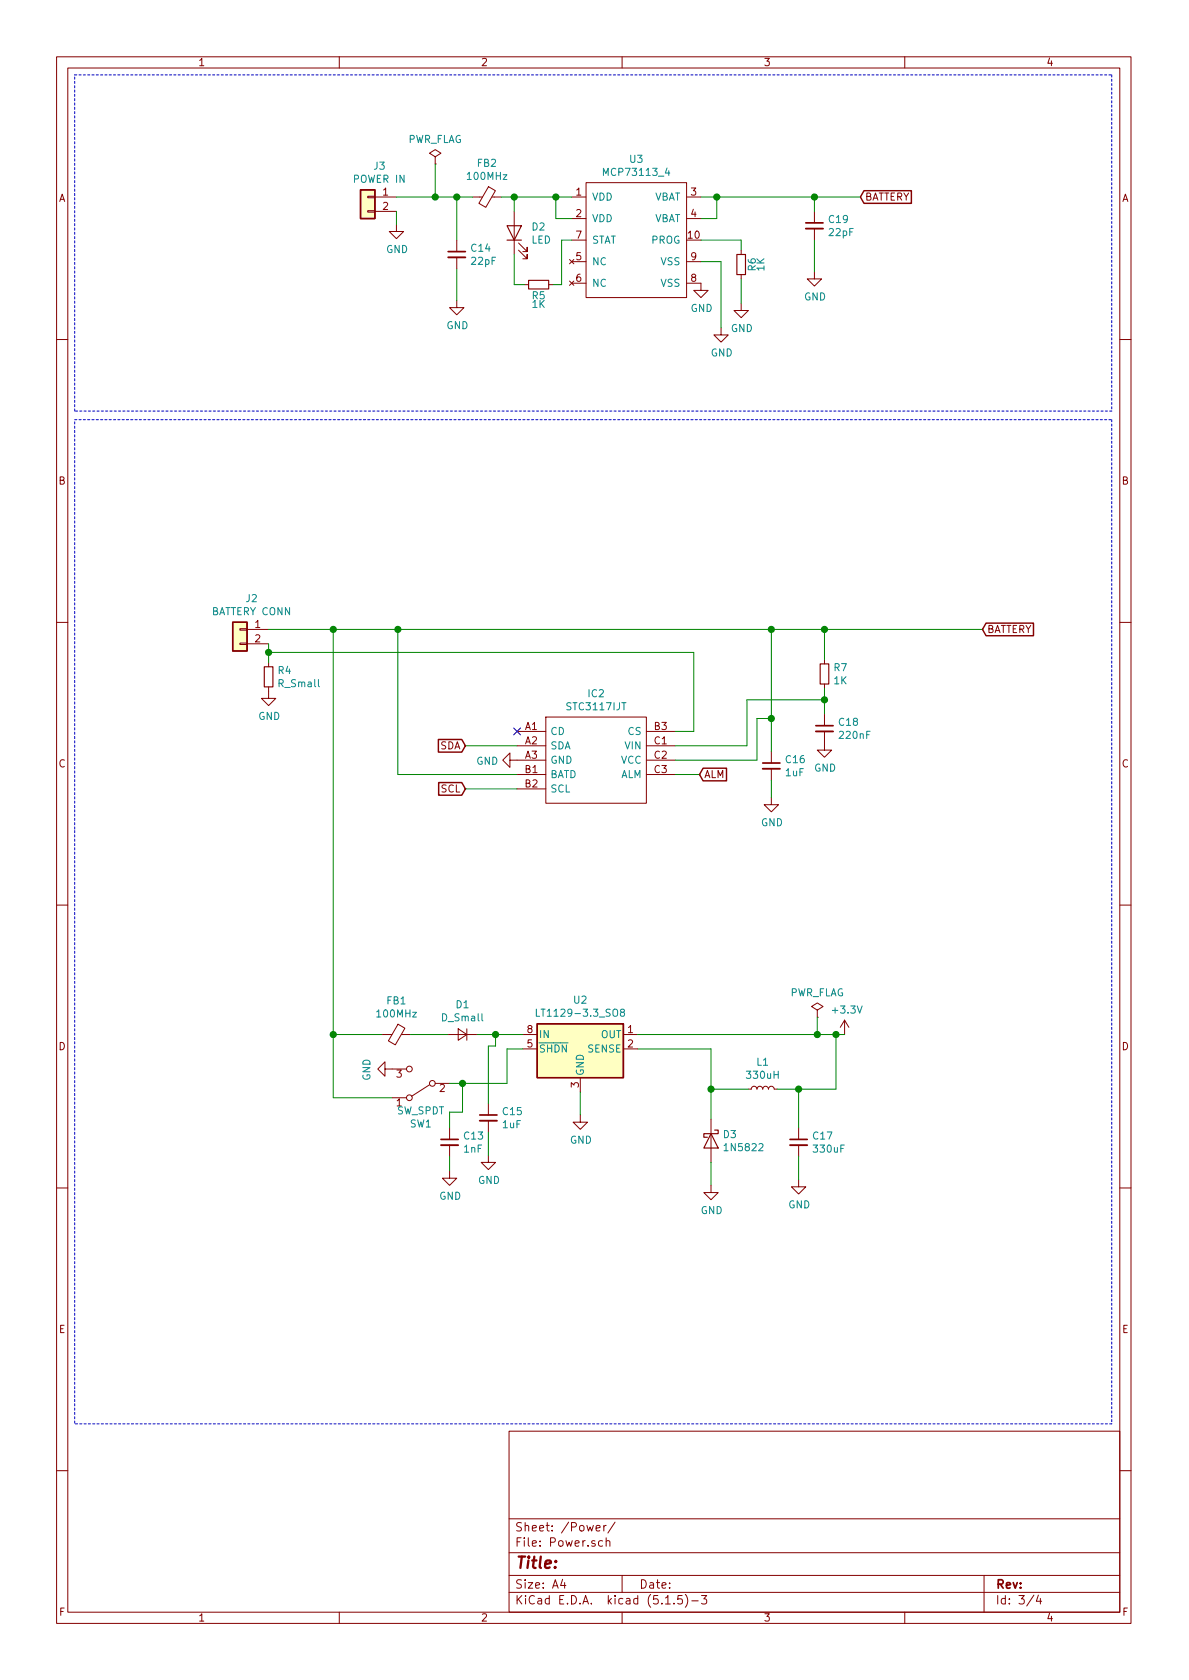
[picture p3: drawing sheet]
<svg xmlns="http://www.w3.org/2000/svg" width="210mm" height="297mm" viewBox="0 0 210 297" stroke-linecap="round" stroke-linejoin="round" font-family="sans-serif">
<g fill="none" stroke="#840000" stroke-width=".18">
<path d="M10 10h190v277h-190zM12 12h186v273.1h-186zM60 10v2M110 10v2M160 10v2M65 37.2h1.3v.3h-1.3zM65 34.7h1.3v.3h-1.3zM66.3 34.8h3.8M66.3 37.4h3.8M70.1 39.7v1.2h1.3l-1.3 1.3-1.3-1.3h1.3M77 27.7l1-.6-1-.6-1.1 .6 1.1 .6v1.3M77 29h.1"/>
<path d="M83.6 34.8h1.7M86.4 33l1.2 .7-1.7 3-1.2-.7zM87 34.8h1.6M90.9 37.4v7.6M101.1 34.8h2.5M101.1 38.6h2.5M103.6 32.3h17.8v20.3h-17.8zM121.4 34.8h2.6M121.4 38.6h2.6M144 37.4v2M80.8 53.1v1.3h1.2l-1.2 1.3-1.3-1.3h1.3M80.8 42.5v2"/>
<path d="M80.8 45.5v2M91.7 44.2l1.5 1.6v-.8v.8h-.7M91.7 43l1.5 1.5v-.8v.8h-.7M92.7 50.3h.8M97 50.3h.8M100.7 45.9l.8 .7M100.7 49.7l.8 .8M101.1 46.3h2.5M101.1 50.1h2.5M101.1 42.5h2.5M101.5 45.9l-.8 .7M101.5 49.7l-.8 .8"/>
<path d="M121.4 50.1h2.6v1.2h1.2l-1.2 1.3-1.3-1.3h1.3M121.4 46.3h2.6M127.5 57.9v1.3h1.3l-1.3 1.3-1.3-1.3h1.3M131.1 53.6v1.3h1.2l-1.2 1.3-1.3-1.3h1.3M131.1 44.2v.8M131.1 48.6v.7M144 48v1.3h1.3l-1.3 1.3-1.3-1.3h1.3M144 40.4v2.1M10 60h2M198 60h2M10 110h2M42.4 113.7h1.3v.3h-1.3z"/>
<path d="M42.4 111.2h1.3v.2h-1.3zM43.7 111.3h3.8M43.7 113.8h3.8M47.5 117.1v.8M145.8 116.6v.8M198 110h2M47.5 121.4v2.1h1.3l-1.3 1.3-1.3-1.3h1.3M90.2 134.4v-1.3l-1.3 1.3 1.3 1.3v-1.3h6.3M91.4 129.3h5.1M91.4 131.9h5.1M91.4 136.9h5.1M91.4 139.5h5.1"/>
<path d="M96.5 126.8h17.8v15.2h-17.8zM114.3 129.3h5.1M114.3 131.9h5.1M114.3 134.4h5.1M114.3 136.9h5.1M136.4 132.9v2M136.4 135.9v2.1M145.8 129.3v3.3h1.3l-1.3 1.3-1.3-1.3h1.3M145.8 120.9v.8M145.8 126.3v2M136.4 141v1.3h1.3l-1.3 1.2-1.3-1.2h1.3M10 160h2"/>
<path d="M144.5 178.6l1-.6-1-.7-1 .7 1 .6v1.3M144.5 179.9h.1M198 160h2M67.6 182.9h1.7M68.1 189v-1.3l-1.3 1.3 1.3 1.3v-1.3h3.8M69.3 194.1h2.6M70.4 181.1l1.2 .7-1.7 2.9-1.2-.7zM71 182.9h1.6M75.9 191.8l-3.1 2M77 191.6h2.5M79.2 182.9h5.1M79.5 199.4v2.1"/>
<path d="M81 181.9l1.5 1-1.5 1zM82.5 181.9v2M86.4 195.1v2M86.4 198.2v2M92.5 182.9h2.5M92.5 185.5h2.5M102.6 197.1v1.3h1.3l-1.3 1.3-1.3-1.3h1.3M102.6 190.5v2.6M110.2 182.9h2.6M110.2 185.5h2.6M125.7 197.9v7.6M132.3 192.6h.5l.2-.4 .2-.1 .5 .1 .2 .4 .1-.4 .3-.1 .4 .1 .2 .4 .1-.4 .3-.1 .4 .1 .2 .4 .1-.4 .3-.1 .4 .1 .2 .4h.5"/>
<path d="M141.2 199.4v2.1M149.4 180.4l-.8 1.2M149.4 180.4v2.5M149.4 180.4l.7 1.2M10 210h2M79.5 207v1.3h1.3l-1.3 1.3-1.3-1.3h1.3M79.5 202.5v2M86.4 204.3v1.2h1.2l-1.2 1.3-1.3-1.3h1.3M125.7 209.6v1.3h1.3l-1.3 1.2-1.2-1.2h1.2M141.2 208.6v1.2h1.3l-1.3 1.3-1.2-1.3h1.2M141.2 202.5v2M198 210h2"/>
<path d="M90 253h108v32.1h-108zM10 260h2M90 278.5h108M90 274.5h108M90 268.5h108M99.5 279.2l-.4 1.1h1M99.8 279.8v1M105.4 270.2l.7-.1v-.3l-.5-.1-.2 .2 .1 .7h.6M106.6 272.5l-.5-.1-.3 .3 .1 .6 .2 .1 .5-.1M106.8 269.7v1M107.2 272.5h.1a.37 .37 0 0 1 .5 .1v.8M107.2 269.7l-.4 .1v.2"/>
<path d="M107.2 271.9v1.5M108.8 269.1l-1.3 2M110 278.5v3M174 278.5v6.6M198 260h2M60 285.1v1.9M90 281.5h108M110 285.1v1.9M117.7 283.6h.8M119.2 283.5v.1M120.6 282.1h-.7l-.1 .7 .2-.1h.5l.2 .3-.1 .5-.2 .1-.6-.1M121.2 281.9a1.71 1.71 0 0 1 0 2.3"/>
<path d="M122.3 283h1.2M124.1 282.1h.9l-.5 .6 .4 .1v.7l-.2 .1-.6-.1M160 285.1v1.9M182.8 282l-1.2 2M183.6 282l-.3 1.1h.9M184 282.6v1"/>
<circle cx="72.4" cy="194.1" r=".51"/>
<circle cx="72.4" cy="189" r=".51"/>
<circle cx="76.5" cy="191.6" r=".51"/>
</g>
<path d="M79.2 45.5h3.1M142.5 40.4h3M134.9 135.9h3M144.3 129.3h3M84.8 198.2h3.1M78 202.5h3M139.7 202.5h3" fill="none" stroke="#840000" stroke-width=".33"/>
<path d="M142.5 39.4h3M79.2 44.5h3.1M134.9 134.9h3M144.3 128.3h3M84.8 197.1h3.1M78 201.5h3M139.7 201.5h3" fill="none" stroke="#840000" stroke-width=".3"/>
<path d="M89.7 39.9h2.5l-1.3 2.6zM89.7 42.5h2.5M93.5 49.6h3.5v1.5h-3.5zM130.3 45h1.5v3.6h-1.5zM46.7 117.9h1.6v3.5h-1.6zM145 117.4h1.6v3.5h-1.6zM126.4 199.8h.6v.6h-2.5v.7h.6M125.7 200.4l1.3 2.6h-2.5z" fill="none" stroke="#840000" stroke-width=".2"/>
<g fill="#ffffc2" stroke="#ffffc2" stroke-width=".18">
<path d="M41.1 110h2.6v5.1h-2.6z"/>
<path d="M95 181h15.2v9.5h-15.2z"/>
<path d="M63.8 33.6h2.5v5h-2.5z"/>
</g>
<path d="M63.8 33.6h2.5v5h-2.5zM152.8 33.7h8.4v2.3h-8.4l-.7-1.2zM41.1 110h2.6v5.1h-2.6zM174.4 110.2h8.4v2.2h-8.4l-.7-1.1zM77.5 130.7h4.2l.6 1.2-.6 1.1h-4.2zM77.6 138.4h4.1l.6 1.1-.6 1.1h-4.1zM124.3 135.8h4.2v2.3h-4.2l-.6-1.2zM95 181h15.2v9.5h-15.2z" fill="none" stroke="#840000" stroke-width=".25"/>
<path d="M94.8 178.4v1.3h.6M110 179l-.3-.3 .3-.3h.2l.2 .3v.2l-.6 .1-.1 .2v.3l.3 .2 .3-.1 .1-.1v-.3l-.2-.2" fill="none" stroke="#008484" stroke-width=".18"/>
<path d="M13.2 13.2h183.4M196.6 13.2v59.5M13.2 74.2h183.4M13.2 72.7v-59.5M196.6 72.7h-183.4M196.6 74.2v73.7M13.2 146.8v105M13.2 146.6v-72.4M196.6 148.1v103.7M196.6 251.8h-183.4" fill="none" stroke="#0000c2" stroke-width=".18" stroke-dasharray=".4 .4"/>
<g fill="none" stroke="#008400" stroke-width=".18">
<path d="M70.1 34.8h13.5M70.1 37.4v2.3M77 29v5.8M80.8 34.8v7.7M88.6 34.8h12.5M90.9 34.8v2.6M98.3 34.8v3.8h2.8M124 34.8h28.1M126.7 34.8v3.8h-2.7M144 34.8v2.6M80.8 47.5v5.6M90.9 45v5.3h1.8"/>
<path d="M101.1 42.5h-1.8v7.8h-1.5M124 42.5h7.1v1.7M124 46.3h3.5v11.6M131.1 49.3v4.3M144 42.5v5.5M47.5 111.3h126.2M47.5 115.4h75.2v13.9h-3.3M47.5 113.8v3.3M58.9 111.3v82.8h10.4M70.4 111.3v25.6h21M136.4 111.3v21.6M145.8 111.3v5.3"/>
<path d="M82.3 131.9h9.1M82.3 139.5h9.1M119.4 136.9h4.3M136.4 138v3M136.4 127h-2.5v7.4h-14.5M145.8 121.7v4.6M145.8 123.7h-13.7v8.2h-12.7M144.5 179.9v3M58.9 182.9h8.7M72.6 182.9h6.6M81.8 191.6v5h-2.3v2.8M84.3 182.9h8.2"/>
<path d="M87.6 182.9v2h-1.2v10.2M92.5 185.5h-2.8v6.1h-10.2M102.6 193.1v4M112.8 182.9h36.6M112.8 185.5h12.9v12.4M125.7 192.6h6.6M141.2 192.6v6.8M147.8 182.9v9.7h-10.4M79.5 204.5v2.5M86.4 200.2v4.1M125.7 205.5v4.1M141.2 204.5v4.1"/>
</g>
<g fill="#008400" stroke="#008400" stroke-width=".25">
<circle cx="90.9" cy="34.8" r=".51"/>
<circle cx="136.4" cy="127" r=".51"/>
<circle cx="145.8" cy="123.7" r=".51"/>
<circle cx="81.8" cy="191.6" r=".51"/>
<circle cx="58.9" cy="182.9" r=".51"/>
<circle cx="147.8" cy="182.9" r=".51"/>
<circle cx="136.4" cy="111.3" r=".51"/>
<circle cx="145.8" cy="111.3" r=".51"/>
<circle cx="144.5" cy="182.9" r=".51"/>
<circle cx="98.3" cy="34.8" r=".51"/>
<circle cx="125.7" cy="192.6" r=".51"/>
<circle cx="70.4" cy="111.3" r=".51"/>
<circle cx="141.2" cy="192.6" r=".51"/>
<circle cx="126.7" cy="34.8" r=".51"/>
<circle cx="47.5" cy="115.4" r=".51"/>
<circle cx="58.9" cy="111.3" r=".51"/>
<circle cx="80.8" cy="34.8" r=".51"/>
<circle cx="77" cy="34.8" r=".51"/>
<circle cx="87.6" cy="182.9" r=".51"/>
<circle cx="144" cy="34.8" r=".51"/>
</g>
<path d="M90.8 128.7l1.2 1.2M92 128.7l-1.2 1.2" fill="none" stroke="#000084" stroke-width=".18"/>
<text font-size="2.8" fill="#840000" x="91" y="277.3">Title:</text>
<g font-size="2.1" fill="#840000">
<text x="91" y="273.5">File: Power.sch</text>
<text x="91" y="270.8">Sheet: /Power/</text>
<text x="91" y="280.9">Size: A4</text>
<text x="113" y="280.9">Date:</text>
<text x="176" y="280.9">Rev:</text>
<text x="91" y="283.7">KiCad E.D.A. kicad (5.1.5)-3</text>
<text x="176" y="283.7">Id: 3/4</text>
</g>
<g font-size="1.8" fill="#840000">
<text x="35" y="11.7">1</text>
<text x="85" y="11.7">2</text>
<text x="135" y="11.7">3</text>
<text x="185" y="11.7">4</text>
<text x="10.4" y="35.7">A</text>
<text x="67.7" y="34.6">1</text>
<text x="101.9" y="34.6">1</text>
<text x="122.2" y="34.6">3</text>
<text x="152.9" y="35.5">BATTERY</text>
<text x="198.4" y="35.7">A</text>
<text x="67.7" y="37.1">2</text>
<text x="101.9" y="38.4">2</text>
<text x="122.2" y="38.4">4</text>
<text x="101.9" y="46">5</text>
<text x="101.9" y="42.2">7</text>
<text x="121.7" y="42.2">10</text>
<text x="122.2" y="46">9</text>
<text x="101.9" y="49.8">6</text>
<text x="122.2" y="49.8">8</text>
<text x="10.4" y="85.7">B</text>
<text x="198.4" y="85.7">B</text>
<text x="45.1" y="111">1</text>
<text x="45.1" y="113.6">2</text>
<text x="174.5" y="111.9">BATTERY</text>
<text x="92.9" y="129.1">A1</text>
<text x="92.9" y="131.6">A2</text>
<text x="115.7" y="129.1">B3</text>
<text x="115.7" y="131.6">C1</text>
<text x="10.4" y="135.7">C</text>
<text x="77.8" y="132.5">SDA</text>
<text x="92.9" y="134.1">A3</text>
<text x="92.9" y="136.7">B1</text>
<text x="115.7" y="134.1">C2</text>
<text x="115.7" y="136.7">C3</text>
<text x="124.5" y="137.6">ALM</text>
<text x="198.4" y="135.7">C</text>
<text x="78" y="140.1">SCL</text>
<text x="92.9" y="139.2">B2</text>
<text x="10.4" y="185.7">D</text>
<text x="93.2" y="185.2">5</text>
<text x="93.2" y="182.7">8</text>
<text x="111" y="182.7">1</text>
<text x="111" y="185.2">2</text>
<text x="198.4" y="185.7">D</text>
<text x="70.1" y="190.5">3</text>
<text x="70.1" y="195.6">1</text>
<text x="77.7" y="193.1">2</text>
<text x="102.4" y="192.3" transform="rotate(-90 102.4 192.3)">3</text>
<text x="10.4" y="235.7">E</text>
<text x="198.4" y="235.7">E</text>
<text x="10.5" y="285.7">F</text>
<text x="35" y="286.7">1</text>
<text x="85" y="286.7">2</text>
<text x="135" y="286.7">3</text>
<text x="185" y="286.7">4</text>
<text x="198.5" y="285.7">F</text>
</g>
<g font-size="1.8" fill="#008484">
<text x="72" y="25.3">PWR_FLAG</text>
<text x="84.4" y="29.5">FB2</text>
<text x="111.4" y="28.8">U3</text>
<text x="62.6" y="32.3">POWER IN</text>
<text x="66.1" y="30">J3</text>
<text x="82.8" y="31.8">100MHz</text>
<text x="104.6" y="35.5">VDD</text>
<text x="107.1" y="31.1">MCP73113_4</text>
<text x="115.6" y="35.5">VBAT</text>
<text x="94.1" y="40.8">D2</text>
<text x="104.6" y="39.3">VDD</text>
<text x="115.6" y="39.3">VBAT</text>
<text x="146.6" y="39.4">C19</text>
<text x="146.7" y="41.7">22pF</text>
<text x="68.3" y="44.7">GND</text>
<text x="83.4" y="44.5">C14</text>
<text x="83.4" y="46.8">22pF</text>
<text x="94" y="43.1">LED</text>
<text x="104.6" y="46.9">NC</text>
<text x="104.6" y="43.1">STAT</text>
<text x="115.2" y="43.1">PROG</text>
<text x="116.9" y="46.9">VSS</text>
<text x="133.7" y="47.9" transform="rotate(-90 133.7 47.9)">R6</text>
<text x="135.2" y="47.9" transform="rotate(-90 135.2 47.9)">1K</text>
<text x="94.1" y="52.9">R5</text>
<text x="104.6" y="50.7">NC</text>
<text x="116.9" y="50.7">VSS</text>
<text x="142.2" y="53.1">GND</text>
<text x="78.9" y="58.2">GND</text>
<text x="94.1" y="54.4">1K</text>
<text x="122.1" y="55.2">GND</text>
<text x="129.2" y="58.7">GND</text>
<text x="125.7" y="63">GND</text>
<text x="43.5" y="106.5">J2</text>
<text x="37.5" y="108.8">BATTERY CONN</text>
<text x="49.2" y="119.2">R4</text>
<text x="147.5" y="118.7">R7</text>
<text x="49.4" y="121.5">R_Small</text>
<text x="100.4" y="125.6">STC3117IJT</text>
<text x="104" y="123.3">IC2</text>
<text x="147.5" y="121">1K</text>
<text x="45.7" y="127.3">GND</text>
<text x="97.3" y="130">CD</text>
<text x="111.1" y="130">CS</text>
<text x="148.4" y="128.3">C18</text>
<text x="148.6" y="130.6">220nF</text>
<text x="84.2" y="135.2">GND</text>
<text x="97.3" y="132.5">SDA</text>
<text x="97.3" y="135">GND</text>
<text x="97.3" y="137.6">BATD</text>
<text x="109.7" y="137.6">ALM</text>
<text x="109.8" y="135">VCC</text>
<text x="110.6" y="132.5">VIN</text>
<text x="139" y="137.2">1uF</text>
<text x="139" y="134.9">C16</text>
<text x="144" y="136.4">GND</text>
<text x="97.3" y="140.1">SCL</text>
<text x="134.6" y="146.1">GND</text>
<text x="66.8" y="179.9">100MHz</text>
<text x="68.4" y="177.6">FB1</text>
<text x="80.7" y="178.3">D1</text>
<text x="95.8" y="179.8">LT1129-3.3_SO8</text>
<text x="101.5" y="177.5">U2</text>
<text x="139.6" y="176.2">PWR_FLAG</text>
<text x="147.4" y="179.2">+3.3V</text>
<text x="78.3" y="180.6">D_Small</text>
<text x="95.2" y="183.6">IN</text>
<text x="106.2" y="183.6">OUT</text>
<text x="65.5" y="191.1" transform="rotate(-90 65.5 191.1)">GND</text>
<text x="95.2" y="186.1">SHDN</text>
<text x="103.3" y="190.3" transform="rotate(-90 103.3 190.3)">GND</text>
<text x="104" y="186.1">SENSE</text>
<text x="132.2" y="190.7">330uH</text>
<text x="133.9" y="188.4">L1</text>
<text x="70.1" y="197">SW_SPDT</text>
<text x="89" y="197.2">C15</text>
<text x="72.5" y="199.4">SW1</text>
<text x="82.1" y="203.8">1nF</text>
<text x="82.1" y="201.5">C13</text>
<text x="88.9" y="199.5">1uF</text>
<text x="100.8" y="202.2">GND</text>
<text x="127.9" y="201.2">D3</text>
<text x="128.4" y="203.5">1N5822</text>
<text x="143.8" y="201.5">C17</text>
<text x="144" y="203.8">330uF</text>
<text x="84.5" y="209.3">GND</text>
<text x="77.7" y="212.1">GND</text>
<text x="123.9" y="214.7">GND</text>
<text x="139.4" y="213.7">GND</text>
</g>
</svg>
